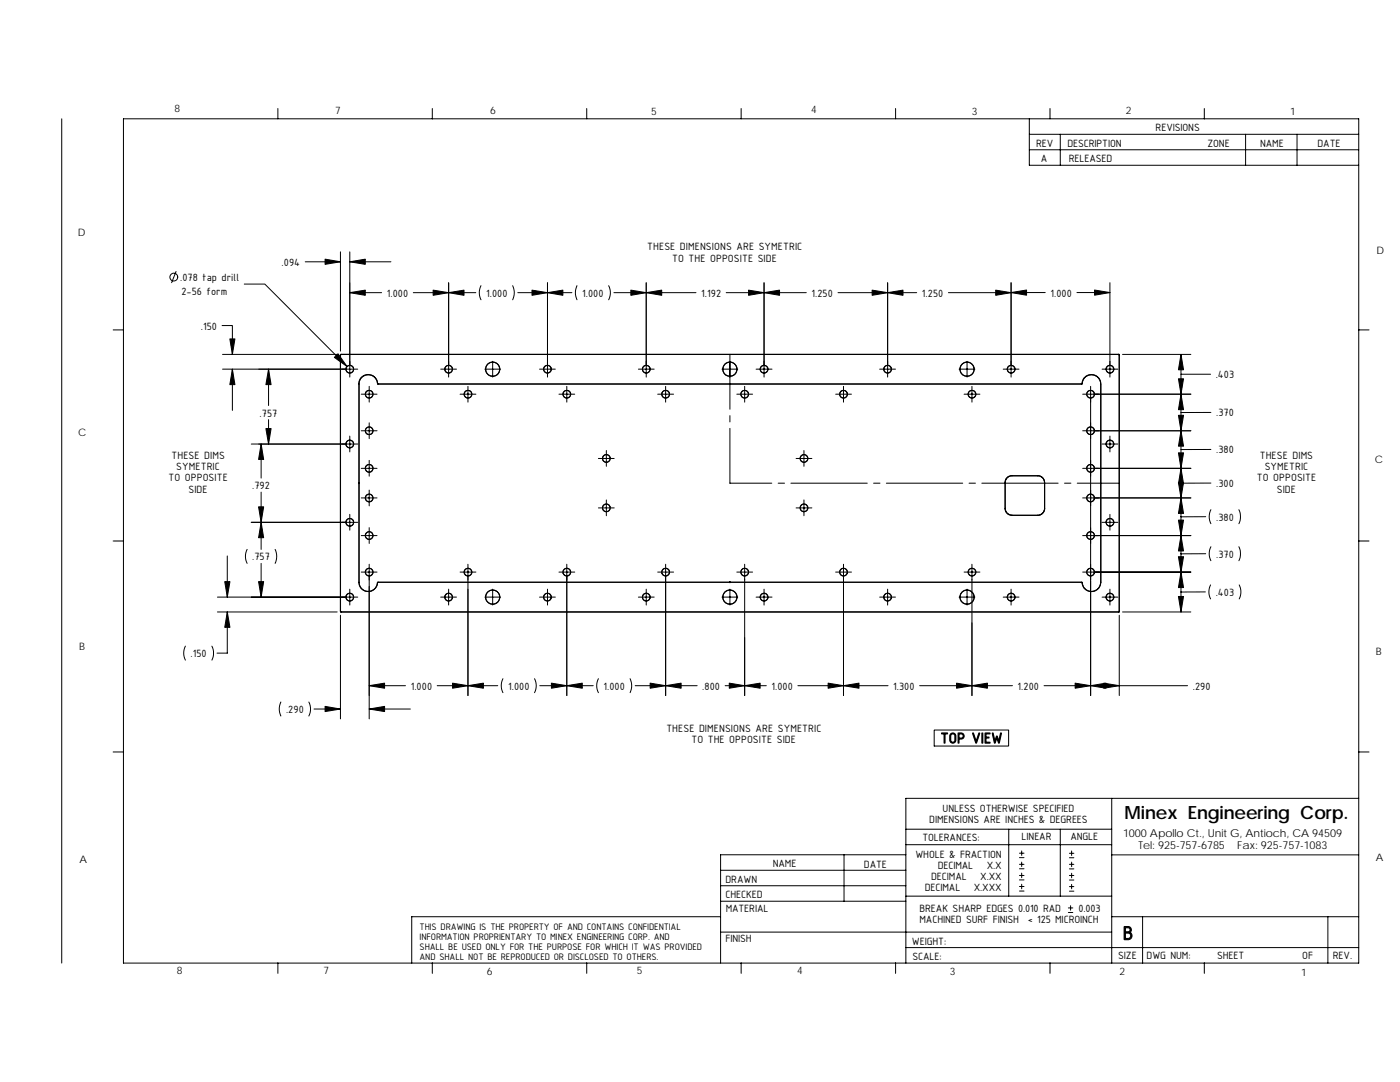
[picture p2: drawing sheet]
<svg xmlns="http://www.w3.org/2000/svg" width="279mm" height="216mm" viewBox="0 0 279 216" stroke-linecap="round" stroke-linejoin="round" font-family="sans-serif">
<g fill="none" stroke="#000" stroke-width=".2">
<path d="M12.3 23.7v168.5M55.5 21.7v2M86.3 21.7v2M117.1 21.7v2M147.9 21.7v2M178.7 21.7v2M205.4 23.7v9.3h65.8M205.4 29.9h65.8M205.4 26.8h65.8M209.5 21.7v2M211.6 26.8v6.2M240.3 21.7v2"/>
<path d="M248.6 26.8v6.2M258.8 26.8v6.2M35.1 54.2l-.9 2.2M48.7 56.7h4.2l16.4 16.4M60.9 52.2h7M67.9 50.2v19.9M69.8 50.2v25M69.8 52.2h8.2M69.8 58.4h6.4M82.5 58.4h12.5M89.5 56.4v18.8M96 57a3.1 3.1 0 0 0 0 2.8"/>
<path d="M102.3 57a3.3 3.3 0 0 1 0 2.8M103.3 58.4h10.8M109.3 56.4v18.8M115.1 57a3.3 3.3 0 0 0 0 2.8M121.5 57a3.1 3.1 0 0 1 0 2.8M122.5 58.4h16.4M129 56.4v18.8M144.9 58.4h16M152.5 56.4v18.8M167.2 58.4h15.7M177.1 56.4v18.8M201.8 56.4v18.8"/>
<path d="M208.6 58.4h-19.3M214.9 58.4h6.6M221.5 56.4v18.8M22.6 65.8h2M44.3 65h2.1v5.7M44.4 70.7h22.9M44.4 73.7h27M46.4 73.7v8.2M53.6 73.7v7.2M67.9 70.7h155.5v51.4h-155.5zM72 75.5a1.86 1.86 0 0 1 2.1-.6 1.86 1.86 0 0 1 1.3 1.7h140.6a1.86 1.86 0 0 1 1.8-1.8 1.86 1.86 0 0 1 1.9 1.8v39.6a1.86 1.86 0 0 1-1.9 1.8 1.86 1.86 0 0 1-1.8-1.8h-140.6a1.85 1.85 0 0 1-1.9 1.8 1.85 1.85 0 0 1-1.9-1.8v-39.6zM72.1 78.7h3.1"/>
<path d="M73.7 77.1v3.1M87.9 73.7h3.2M91.8 78.7h3.2M93.4 77.1v3.1M96.8 73.7h3.1M98.3 72.1v3.1M107.7 73.7h3.1M111.5 78.7h3.2M113.1 77.1v3.1M127.4 73.7h3.2M131.3 78.7h3.1M132.8 77.1v3.1"/>
<path d="M144.1 73.7h3.1M145.6 76.6l.2 .1M145.7 70.7v11M145.7 76.6l-.1 .1M147 78.7h3.2M148.6 77.1v3.1M150.9 73.7h3.2M166.8 78.7h3.1M168.3 77.1v3.1M175.6 73.7h3.1M191.4 73.7h3.2M192.4 78.7h3.2"/>
<path d="M193 72.1v3.1M194 77.1v3.1M200.2 73.7h3.2M216.1 78.7h21.6M217.7 77.1v61.7M219.9 73.7h3.2M224 70.7h13.7M235.7 70.7v4h5.9M235.7 74.7v7.6M271.2 65.8h2M50.1 88.6h21.3M52.1 88.6v6.8"/>
<path d="M52.1 98.2v11.4M53.6 83.7v4.9M69.8 87v3.2M71.6 96.4h.1M71.6 96.4l.1 .1M71.7 96.4l-.1 .1M72.1 86h3.1M72.1 93.5h3.1M72.1 99.4h3.1M73.7 84.4v3.1M73.7 91.9v3.1M73.7 97.8v3.1"/>
<path d="M119.4 91.5h3.2M121 89.9v3.1M121 99.8v3.1M145.7 85.5v10.9h8.3M145.7 82.9v1.3M155.3 96.4h1.3M157.8 96.4h15.3M158.9 91.5h3.1M160.4 89.9v3.1M160.4 99.8v3.1M174.3 96.4h1.3M176.9 96.4h15.2"/>
<path d="M193.4 96.4h1.3M195.9 96.4h15.3M201 95.3l.4-.3 .6-.1h5.1a1.37 1.37 0 0 1 1.4 1.4v5.1a1.41 1.41 0 0 1-1.4 1.4h-5.1a1.41 1.41 0 0 1-1.4-1.4v-5.1l.1-.5zM212.4 96.4h1.3M215 96.4h8.4M216.1 86h21.6M216.1 93.5h21.6M216.1 99.4h21.6M219.9 88.6h3.2M221.5 87v3.2M241.7 82.3h-6v7.4M241.7 89.7h-6v6.7"/>
<path d="M241.7 96.4h-6v25.7M22.6 107.9h2M43.4 119.1h28M45.4 110.9v8.2M49.3 109.6a3.1 3.1 0 0 0 0 2.8M50.1 104.2h21.3M52.1 112.4v6.7M54.9 109.6a3.2 3.2 0 0 1 0 2.8M69.8 102.6v3.2M69.8 117.6v3.1M72.1 106.9h3.1M72.1 114.2h3.1"/>
<path d="M73.7 105.3v3.1M73.7 112.6v30.8M87.9 119.1h3.2M89.5 117.6v3.1M91.8 114.2h3.2M93.4 112.6v26.2M96.8 119.1h3.1M98.3 117.6v3.1M107.7 119.1h3.1M109.3 117.6v3.1M111.5 114.2h3.2M113.1 112.6v26.2"/>
<path d="M119.4 101.3h3.2M127.4 119.1h3.2M129 117.6v3.1M131.3 114.2h3.1M132.8 112.6v26.2M144.1 119.1h3.1M145.6 116.1l.2 .2M145.7 116.1v.2M145.7 117.6v3.1M145.7 116.1l-.1 .2M147 114.2h3.2M148.6 112.6v26.2"/>
<path d="M150.9 119.1h3.2M152.5 117.6v3.1M158.9 101.3h3.1M166.8 114.2h3.1M168.3 112.6v26.2M175.6 119.1h3.1M177.1 117.6v3.1M191.4 119.1h3.2M192.4 114.2h3.2M193 117.6v3.1M194 112.6v26.2M200.2 119.1h3.2"/>
<path d="M201.8 117.6v3.1M216.1 106.9h21.6M216.1 114.2h21.6M219.9 119.1h3.2M219.9 104.2h3.2M221.5 102.6v3.2M221.5 117.6v3.1M240.6 118.1h-4.9M240.6 103.1h-4.9M240.6 110.5h-4.9M241.6 116.7a3.1 3.1 0 0 0 0 2.8M241.7 101.7a3.1 3.1 0 0 0 0 2.8"/>
<path d="M241.7 109.1a3.1 3.1 0 0 0 0 2.8M247.2 101.7a3.2 3.2 0 0 1 0 2.8M247.2 109.1a3.2 3.2 0 0 1 0 2.8M247.3 116.7a3.1 3.1 0 0 1 0 2.8M271.2 107.9h2M37 128.9a3.1 3.1 0 0 0 0 2.8M42.3 128.9l.3 1.1-.1 1-.2 .7M43.4 122.1h23.9M45.4 122.1v8.2h-2.1M67.9 122.8v20.6M73.7 136.8h7.2M87.2 136.8h12.1"/>
<path d="M100.4 135.4a3.1 3.1 0 0 0 0 2.8M106.7 135.4a3.1 3.1 0 0 1 0 2.8M107.7 136.8h10.7M119.4 135.4a3.1 3.1 0 0 0 0 2.8M125.8 135.4a3.2 3.2 0 0 1 0 2.8M126.8 136.8h12.3M144.7 136.8h8.2M159.2 136.8h18M183.5 136.8h18.6M208.4 136.8h28.6M223.4 122.8v16M224 122.1h13.7"/>
<path d="M22.6 150.1h2v42.1h246.6v-168.5h-246.6v126.4M56 140.1a3.2 3.2 0 0 0 0 2.8M61.6 140.1a3.1 3.1 0 0 1 0 2.8M62.7 141.5h5.2M73.7 141.5h8.2M186.4 145.7h14.9v3.2h-14.9zM221.9 159.3v32.9M271.2 159.3h-90.4v32.9M271.2 150.1h2M143.8 179.8h37M143.8 173.7h37M143.8 176.7h37"/>
<path d="M168.4 170.6v9.2M180.8 168.6h41.1M180.8 170.6h-37v21.6M180.8 178.8h41.1M180.8 165.5h41.1M201.3 165.5v13.3M203.5 171.1h.9M203.5 170.2h.9M203.5 173.4h.9M203.5 172.5h.9M203.5 175.6h.9M203.5 174.7h.9"/>
<path d="M203.5 177.8h.9M203.5 176.9h.9M203.9 169.8v.9M203.9 172v.9M203.9 174.2v.9M203.9 176.4v1M211.6 165.5v13.3M213.4 171.2h.9M213.4 173.4h.9M213.4 172.5h.9M213.4 174.7h.9M213.4 177.8h.9"/>
<path d="M213.4 170.3h.9M213.4 175.6h.9M213.4 176.9h.9M213.9 169.8v.9M213.9 172v.9M213.9 174.2v1M213.9 176.5v.9M221.9 170.6h49.3M55.5 192.2v2M86.3 192.2v2M117.1 192.2v2M143.8 182.9h-61.6v9.3"/>
<path d="M143.8 186h78.1M147.9 192.2v2M178.7 192.2v2M180.8 189.1h90.4M209.5 192.2v2M213.2 182.1h.9M213.2 181.2h.9M213.7 180.7v.9M221.9 182.9h49.3M228 182.9v9.3M240.3 192.2v2M265 182.9v9.3"/>
<circle cx="34.7" cy="55.3" r=".79"/>
<circle cx="69.8" cy="73.7" r=".77"/>
<circle cx="73.7" cy="78.7" r=".77"/>
<circle cx="89.5" cy="73.7" r=".77"/>
<circle cx="93.4" cy="78.7" r=".77"/>
<circle cx="98.3" cy="73.7" r="1.42"/>
<circle cx="109.2" cy="73.7" r=".76"/>
<circle cx="113.1" cy="78.7" r=".77"/>
<circle cx="129" cy="73.7" r=".77"/>
<circle cx="132.8" cy="78.7" r=".77"/>
<circle cx="145.7" cy="73.7" r="1.42"/>
<circle cx="148.6" cy="78.7" r=".77"/>
<circle cx="152.5" cy="73.7" r=".77"/>
<circle cx="168.3" cy="78.7" r=".77"/>
<circle cx="177.1" cy="73.7" r=".76"/>
<circle cx="193" cy="73.7" r="1.42"/>
<circle cx="194" cy="78.7" r=".77"/>
<circle cx="201.8" cy="73.7" r=".77"/>
<circle cx="217.6" cy="78.6" r=".76"/>
<circle cx="221.5" cy="73.7" r=".77"/>
<circle cx="69.8" cy="88.6" r=".77"/>
<circle cx="73.7" cy="93.5" r=".77"/>
<circle cx="73.7" cy="86" r=".77"/>
<circle cx="73.7" cy="99.4" r=".77"/>
<circle cx="121" cy="91.5" r=".77"/>
<circle cx="160.4" cy="91.5" r=".77"/>
<circle cx="217.6" cy="99.4" r=".77"/>
<circle cx="217.6" cy="86" r=".77"/>
<circle cx="217.6" cy="93.4" r=".77"/>
<circle cx="221.5" cy="88.6" r=".77"/>
<circle cx="69.8" cy="104.2" r=".77"/>
<circle cx="69.8" cy="119.1" r=".77"/>
<circle cx="73.7" cy="114.2" r=".77"/>
<circle cx="73.7" cy="106.9" r=".77"/>
<circle cx="89.5" cy="119.1" r=".77"/>
<circle cx="93.4" cy="114.2" r=".77"/>
<circle cx="98.3" cy="119.1" r="1.42"/>
<circle cx="109.2" cy="119.2" r=".77"/>
<circle cx="113.1" cy="114.2" r=".77"/>
<circle cx="121" cy="101.3" r=".77"/>
<circle cx="129" cy="119.1" r=".77"/>
<circle cx="132.8" cy="114.2" r=".77"/>
<circle cx="145.7" cy="119.1" r="1.42"/>
<circle cx="148.6" cy="114.2" r=".77"/>
<circle cx="152.5" cy="119.1" r=".77"/>
<circle cx="160.4" cy="101.3" r=".77"/>
<circle cx="168.3" cy="114.2" r=".77"/>
<circle cx="177.1" cy="119.1" r=".76"/>
<circle cx="193" cy="119.1" r="1.42"/>
<circle cx="194" cy="114.2" r=".77"/>
<circle cx="201.8" cy="119.1" r=".77"/>
<circle cx="217.6" cy="106.9" r=".77"/>
<circle cx="217.6" cy="114.2" r=".77"/>
<circle cx="221.5" cy="119.1" r=".77"/>
<circle cx="221.5" cy="104.2" r=".77"/>
</g>
<g fill="none" stroke="#000" stroke-width=".23">
<path d="M68 70.8l155.3-.1 .1 .2v51l-.2 .2h-155.1l-.2-.2zM71.6 76.6v39.8l.2 .6 .5 .6 .5 .3 .7 .1 .6-.1 .6-.3 .4-.6 .2-.7M216 76.5l-.2 .1h-140.3l-.1-.1-.3-.8-.4-.5-.7-.4-.6-.1-.7 .2-.6 .5-.4 .5-.1 .7M216 76.5l.2-.8 .5-.6 .6-.3h.8l.7 .2 .4 .4 .4 .5 .1 .7v39.7l-.5 1.1-1 .6h-.8l-.7-.4-.5-.4-.3-1h-140.5l-.1 .1M208.5 101.4l-.1-5.3-.2-.6-.3-.4-.6-.2h-5.6l-.5 .2-.4 .4-.2 .6v5.6l.2 .5 .4 .4 .8 .2h5.3l.5-.2 .4-.3 .3-.9"/>
<circle cx="69.8" cy="73.7" r=".77"/>
<circle cx="73.7" cy="78.7" r=".77"/>
<circle cx="89.5" cy="73.7" r=".77"/>
<circle cx="93.4" cy="78.7" r=".77"/>
<circle cx="98.3" cy="73.7" r="1.41"/>
<circle cx="109.3" cy="73.7" r=".77"/>
<circle cx="113.1" cy="78.7" r=".77"/>
<circle cx="129" cy="73.7" r=".77"/>
<circle cx="132.8" cy="78.6" r=".77"/>
<circle cx="145.7" cy="73.7" r="1.41"/>
<circle cx="148.6" cy="78.7" r=".77"/>
<circle cx="152.5" cy="73.7" r=".77"/>
<circle cx="168.3" cy="78.6" r=".77"/>
<circle cx="177.1" cy="73.7" r=".77"/>
<circle cx="193" cy="73.7" r="1.41"/>
<circle cx="194" cy="78.7" r=".77"/>
<circle cx="201.8" cy="73.7" r=".77"/>
<circle cx="217.6" cy="78.7" r=".77"/>
<circle cx="221.5" cy="73.7" r=".77"/>
<circle cx="69.8" cy="88.6" r=".77"/>
<circle cx="73.7" cy="93.4" r=".77"/>
<circle cx="73.7" cy="86" r=".77"/>
<circle cx="73.7" cy="99.4" r=".77"/>
<circle cx="121" cy="91.5" r=".77"/>
<circle cx="160.5" cy="91.5" r=".77"/>
<circle cx="217.6" cy="93.4" r=".77"/>
<circle cx="217.6" cy="86" r=".77"/>
<circle cx="217.6" cy="99.4" r=".77"/>
<circle cx="221.5" cy="88.6" r=".77"/>
<circle cx="69.8" cy="119.1" r=".77"/>
<circle cx="69.8" cy="104.2" r=".77"/>
<circle cx="73.7" cy="106.9" r=".77"/>
<circle cx="73.7" cy="114.2" r=".77"/>
<circle cx="89.5" cy="119.1" r=".77"/>
<circle cx="93.4" cy="114.2" r=".77"/>
<circle cx="98.3" cy="119.1" r="1.42"/>
<circle cx="109.3" cy="119.1" r=".77"/>
<circle cx="113.1" cy="114.2" r=".77"/>
<circle cx="121" cy="101.3" r=".77"/>
<circle cx="129" cy="119.1" r=".77"/>
<circle cx="132.8" cy="114.2" r=".77"/>
<circle cx="145.7" cy="119.1" r="1.42"/>
<circle cx="148.6" cy="114.2" r=".77"/>
<circle cx="152.5" cy="119.1" r=".77"/>
<circle cx="160.5" cy="101.3" r=".77"/>
<circle cx="168.3" cy="114.2" r=".77"/>
<circle cx="177.1" cy="119.1" r=".77"/>
<circle cx="193" cy="119.1" r="1.42"/>
<circle cx="194" cy="114.2" r=".77"/>
<circle cx="201.8" cy="119.1" r=".77"/>
<circle cx="217.6" cy="106.9" r=".77"/>
<circle cx="217.7" cy="114.2" r=".77"/>
<circle cx="221.5" cy="104.2" r=".77"/>
<circle cx="221.5" cy="119.1" r=".77"/>
</g>
<g fill="#000" stroke="#000" stroke-width=".2">
<path d="M64.9 51.7l3 .5-3 .5z" fill-rule="evenodd"/>
<path d="M69.8 52.2l3.1-.5v1z" fill-rule="evenodd"/>
<path d="M69.8 58.4l3.1-.5v1z" fill-rule="evenodd"/>
<path d="M86.4 57.9l3.1 .5-3.1 .5z" fill-rule="evenodd"/>
<path d="M89.5 58.4l3.1-.5v1z" fill-rule="evenodd"/>
<path d="M109.3 58.4l3-.5v1z" fill-rule="evenodd"/>
<path d="M106.2 57.9l3.1 .5-3.1 .5z" fill-rule="evenodd"/>
<path d="M129 58.4l3.1-.5v1z" fill-rule="evenodd"/>
<path d="M125.9 57.9l3.1 .5-3.1 .5z" fill-rule="evenodd"/>
<path d="M152.5 58.4l3.1-.5v1z" fill-rule="evenodd"/>
<path d="M149.4 57.9l3.1 .5-3.1 .5z" fill-rule="evenodd"/>
<path d="M177.1 58.4l3.1-.5v1z" fill-rule="evenodd"/>
<path d="M174.1 57.9l3 .5-3 .5z" fill-rule="evenodd"/>
<path d="M201.8 58.4l3.1-.5v1z" fill-rule="evenodd"/>
<path d="M198.7 57.9l3.1 .5-3.1 .5z" fill-rule="evenodd"/>
<path d="M218.4 57.9l3.1 .5-3.1 .5z" fill-rule="evenodd"/>
<path d="M46.4 73.7l.5 3.1h-1z" fill-rule="evenodd"/>
<path d="M45.9 67.6h1l-.5 3.1z" fill-rule="evenodd"/>
<path d="M53.6 73.7l.5 3.1h-1z" fill-rule="evenodd"/>
<path d="M66.7 71.3l.8-.7 1.8 2.5z" fill-rule="evenodd"/>
<path d="M235.2 75.6h1l-.5 3.1z" fill-rule="evenodd"/>
<path d="M235.7 70.7l.5 3.1h-1z" fill-rule="evenodd"/>
<path d="M235.7 78.7l.5 3h-1z" fill-rule="evenodd"/>
<path d="M52.1 88.6l.5 3.1h-1z" fill-rule="evenodd"/>
<path d="M53.1 85.5h1l-.5 3.1z" fill-rule="evenodd"/>
<path d="M235.2 82.9h1l-.5 3.1z" fill-rule="evenodd"/>
<path d="M235.7 86l.5 3h-1z" fill-rule="evenodd"/>
<path d="M235.2 90.4h1l-.5 3.1z" fill-rule="evenodd"/>
<path d="M235.7 93.5l.5 3h-1z" fill-rule="evenodd"/>
<path d="M235.2 96.3h1l-.5 3.1z" fill-rule="evenodd"/>
<path d="M235.7 99.4l.5 3h-1z" fill-rule="evenodd"/>
<path d="M44.9 116.1h1l-.5 3z" fill-rule="evenodd"/>
<path d="M51.6 101.1h1l-.5 3.1z" fill-rule="evenodd"/>
<path d="M52.1 104.2l.5 3.1h-1z" fill-rule="evenodd"/>
<path d="M51.6 116.1h1l-.5 3z" fill-rule="evenodd"/>
<path d="M235.2 103.8h1l-.5 3.1z" fill-rule="evenodd"/>
<path d="M235.2 111.1h1l-.5 3.1z" fill-rule="evenodd"/>
<path d="M235.7 106.9l.5 3h-1z" fill-rule="evenodd"/>
<path d="M235.7 114.2l.5 3h-1z" fill-rule="evenodd"/>
<path d="M45.4 122.1l.5 3.1h-1z" fill-rule="evenodd"/>
<path d="M73.7 136.8l3.1-.5v1z" fill-rule="evenodd"/>
<path d="M90.3 136.3l3.1 .5-3.1 .5z" fill-rule="evenodd"/>
<path d="M93.4 136.8l3.1-.5v1z" fill-rule="evenodd"/>
<path d="M113.1 136.8l3.1-.5v1z" fill-rule="evenodd"/>
<path d="M110 136.3l3.1 .5-3.1 .5z" fill-rule="evenodd"/>
<path d="M132.8 136.8l3.1-.5v1z" fill-rule="evenodd"/>
<path d="M129.8 136.3l3 .5-3 .5z" fill-rule="evenodd"/>
<path d="M148.6 136.8l3.1-.5v1z" fill-rule="evenodd"/>
<path d="M145.5 136.3l3.1 .5-3.1 .5z" fill-rule="evenodd"/>
<path d="M168.3 136.8l3.1-.5v1z" fill-rule="evenodd"/>
<path d="M165.3 136.3l3 .5-3 .5z" fill-rule="evenodd"/>
<path d="M194 136.8l3.1-.5v1z" fill-rule="evenodd"/>
<path d="M190.9 136.3l3.1 .5-3.1 .5z" fill-rule="evenodd"/>
<path d="M217.7 136.8l3-.5v1z" fill-rule="evenodd"/>
<path d="M214.6 136.3l3.1 .5-3.1 .5z" fill-rule="evenodd"/>
<path d="M220.3 136.3l3.1 .5-3.1 .5z" fill-rule="evenodd"/>
<path d="M235.2 119h1l-.5 3.1z" fill-rule="evenodd"/>
<path d="M64.9 140.9l3 .6-3 .5z" fill-rule="evenodd"/>
<path d="M73.7 141.5l3.1-.6v1.1z" fill-rule="evenodd"/>
</g>
<text font-size="4.1" x="224.1" y="187.5">B</text>
<text font-size="3.6" x="224.4" y="163.4">Minex Engineering Corp.</text>
<text font-size="3.2" x="187.7" y="148.3">TOP VIEW</text>
<g font-size="2.3">
<text x="206.8" y="29.3">REV</text>
<text x="213" y="29.3">DESCRIPTION</text>
<text x="230.6" y="26.2">REVISIONS</text>
<text x="241" y="29.3">ZONE</text>
<text x="251.5" y="29.3">NAME</text>
<text x="262.9" y="29.3">DATE</text>
<text x="207.7" y="32.2">A</text>
<text x="213.3" y="32.2">RELEASED</text>
<text x="56.2" y="53">.094</text>
<text x="129.2" y="50">THESE DIMENSIONS ARE SYMETRIC</text>
<text x="134.2" y="52.2">TO THE OPPOSITE SIDE</text>
<text x="35.9" y="56.1">.078 tap drill</text>
<text x="36.2" y="58.9">2-56 form</text>
<text x="77.2" y="59.2">1.000</text>
<text x="97" y="59.2">1.000</text>
<text x="116.2" y="59.2">1.000</text>
<text x="139.9" y="59.2">1.192</text>
<text x="161.9" y="59.2">1.250</text>
<text x="184" y="59.2">1.250</text>
<text x="209.6" y="59.2">1.000</text>
<text x="40.1" y="65.8">.150</text>
<text x="242.6" y="75.5">.403</text>
<text x="51.8" y="83.1">.757</text>
<text x="242.7" y="83.1">.370</text>
<text x="34.2" y="91.5">THESE DIMS</text>
<text x="35.2" y="93.8">SYMETRIC</text>
<text x="242.7" y="90.5">.380</text>
<text x="251.4" y="91.5">THESE DIMS</text>
<text x="252.4" y="93.8">SYMETRIC</text>
<text x="33.6" y="96.1">TO OPPOSITE</text>
<text x="37.6" y="98.3">SIDE</text>
<text x="50.3" y="97.6">.792</text>
<text x="242.7" y="97.2">.300</text>
<text x="250.8" y="96.1">TO OPPOSITE</text>
<text x="254.8" y="98.3">SIDE</text>
<text x="242.7" y="103.9">.380</text>
<text x="50.3" y="111.8">.757</text>
<text x="242.7" y="111.3">.370</text>
<text x="242.6" y="118.9">.403</text>
<text x="38" y="131.1">.150</text>
<text x="82" y="137.6">1.000</text>
<text x="101.4" y="137.6">1.000</text>
<text x="120.4" y="137.6">1.000</text>
<text x="140.1" y="137.6">.800</text>
<text x="153.9" y="137.6">1.000</text>
<text x="178.2" y="137.6">1.300</text>
<text x="203.1" y="137.6">1.200</text>
<text x="238" y="137.6">.290</text>
<text x="57.1" y="142.3">.290</text>
<text x="133" y="146">THESE DIMENSIONS ARE SYMETRIC</text>
<text x="138" y="148.3">TO THE OPPOSITE SIDE</text>
<text x="184.1" y="167.8">TOLERANCES:</text>
<text x="185.5" y="164.2">DIMENSIONS ARE INCHES &amp; DEGREES</text>
<text x="188.1" y="162">UNLESS OTHERWISE SPECIFIED</text>
<text x="203.9" y="167.7">LINEAR</text>
<text x="213.6" y="167.6">ANGLE</text>
<text x="154.2" y="173">NAME</text>
<text x="172.4" y="173.1">DATE</text>
<text x="182.7" y="171.1">WHOLE &amp; FRACTION</text>
<text x="187.1" y="173.4">DECIMAL</text>
<text x="196.9" y="173.4">X.X</text>
<text x="144.8" y="176.2">DRAWN</text>
<text x="144.8" y="179.2">CHECKED</text>
<text x="184.6" y="177.8">DECIMAL</text>
<text x="185.8" y="175.6">DECIMAL</text>
<text x="194.3" y="177.8">X.XXX</text>
<text x="195.6" y="175.6">X.XX</text>
<text x="144.8" y="181.9">MATERIAL</text>
<text x="183.5" y="184.2">MACHINED SURF FINISH</text>
<text x="183.5" y="182">BREAK SHARP EDGES 0.010 RAD</text>
<text x="205.1" y="184.2">&lt; 125 MICROINCH</text>
<text x="215.3" y="182">0.003</text>
<text x="144.8" y="187.9">FINISH</text>
<text x="182" y="188.5">WEIGHT:</text>
<text x="182.1" y="191.5">SCALE:</text>
<text x="223.2" y="191.3">SIZE</text>
<text x="228.8" y="191.4">DWG NUM:</text>
<text x="242.9" y="191.4">SHEET</text>
<text x="259.9" y="191.4">OF</text>
<text x="266" y="191.4">REV.</text>
</g>
<g font-size="2.2">
<text x="224.2" y="167">1000 Apollo Ct., Unit G, Antioch, CA 94509</text>
<text x="227.2" y="169.4">Tel: 925-757-6785</text>
<text x="246.9" y="169.4">Fax: 925-757-1083</text>
</g>
<g font-size="2.1">
<text x="34.8" y="22.3">8</text>
<text x="66.9" y="22.7">7</text>
<text x="97.8" y="22.8">6</text>
<text x="129.9" y="23">5</text>
<text x="161.9" y="22.5">4</text>
<text x="194" y="22.9">3</text>
<text x="224.7" y="22.6">2</text>
<text x="257.5" y="22.9">1</text>
<text x="15.5" y="47">D</text>
<text x="274.7" y="50.6">D</text>
<text x="15.6" y="87">C</text>
<text x="274.4" y="92.4">C</text>
<text x="15.8" y="129.7">B</text>
<text x="274.6" y="130.6">B</text>
<text x="15.8" y="172.1">A</text>
<text x="274.6" y="171.8">A</text>
<text x="35.3" y="194.4">8</text>
<text x="64.6" y="194.4">7</text>
<text x="97.1" y="194.6">6</text>
<text x="127.1" y="194.4">5</text>
<text x="159.1" y="194.4">4</text>
<text x="189.6" y="194.5">3</text>
<text x="223.4" y="194.5">2</text>
<text x="259.7" y="194.7">1</text>
</g>
<g font-size="2">
<text x="83.7" y="185.6">THIS DRAWING IS THE PROPERTY OF AND CONTAINS CONFIDENTIAL</text>
<text x="83.7" y="187.5">INFORMATION PROPRIENTARY TO MINEX ENGINEERING CORP. AND</text>
<text x="83.7" y="189.5">SHALL BE USED ONLY FOR THE PURPOSE FOR WHICH IT WAS PROVIDED</text>
<text x="83.7" y="191.5">AND SHALL NOT BE REPRODUCED OR DISCLOSED TO OTHERS.</text>
</g>
</svg>
